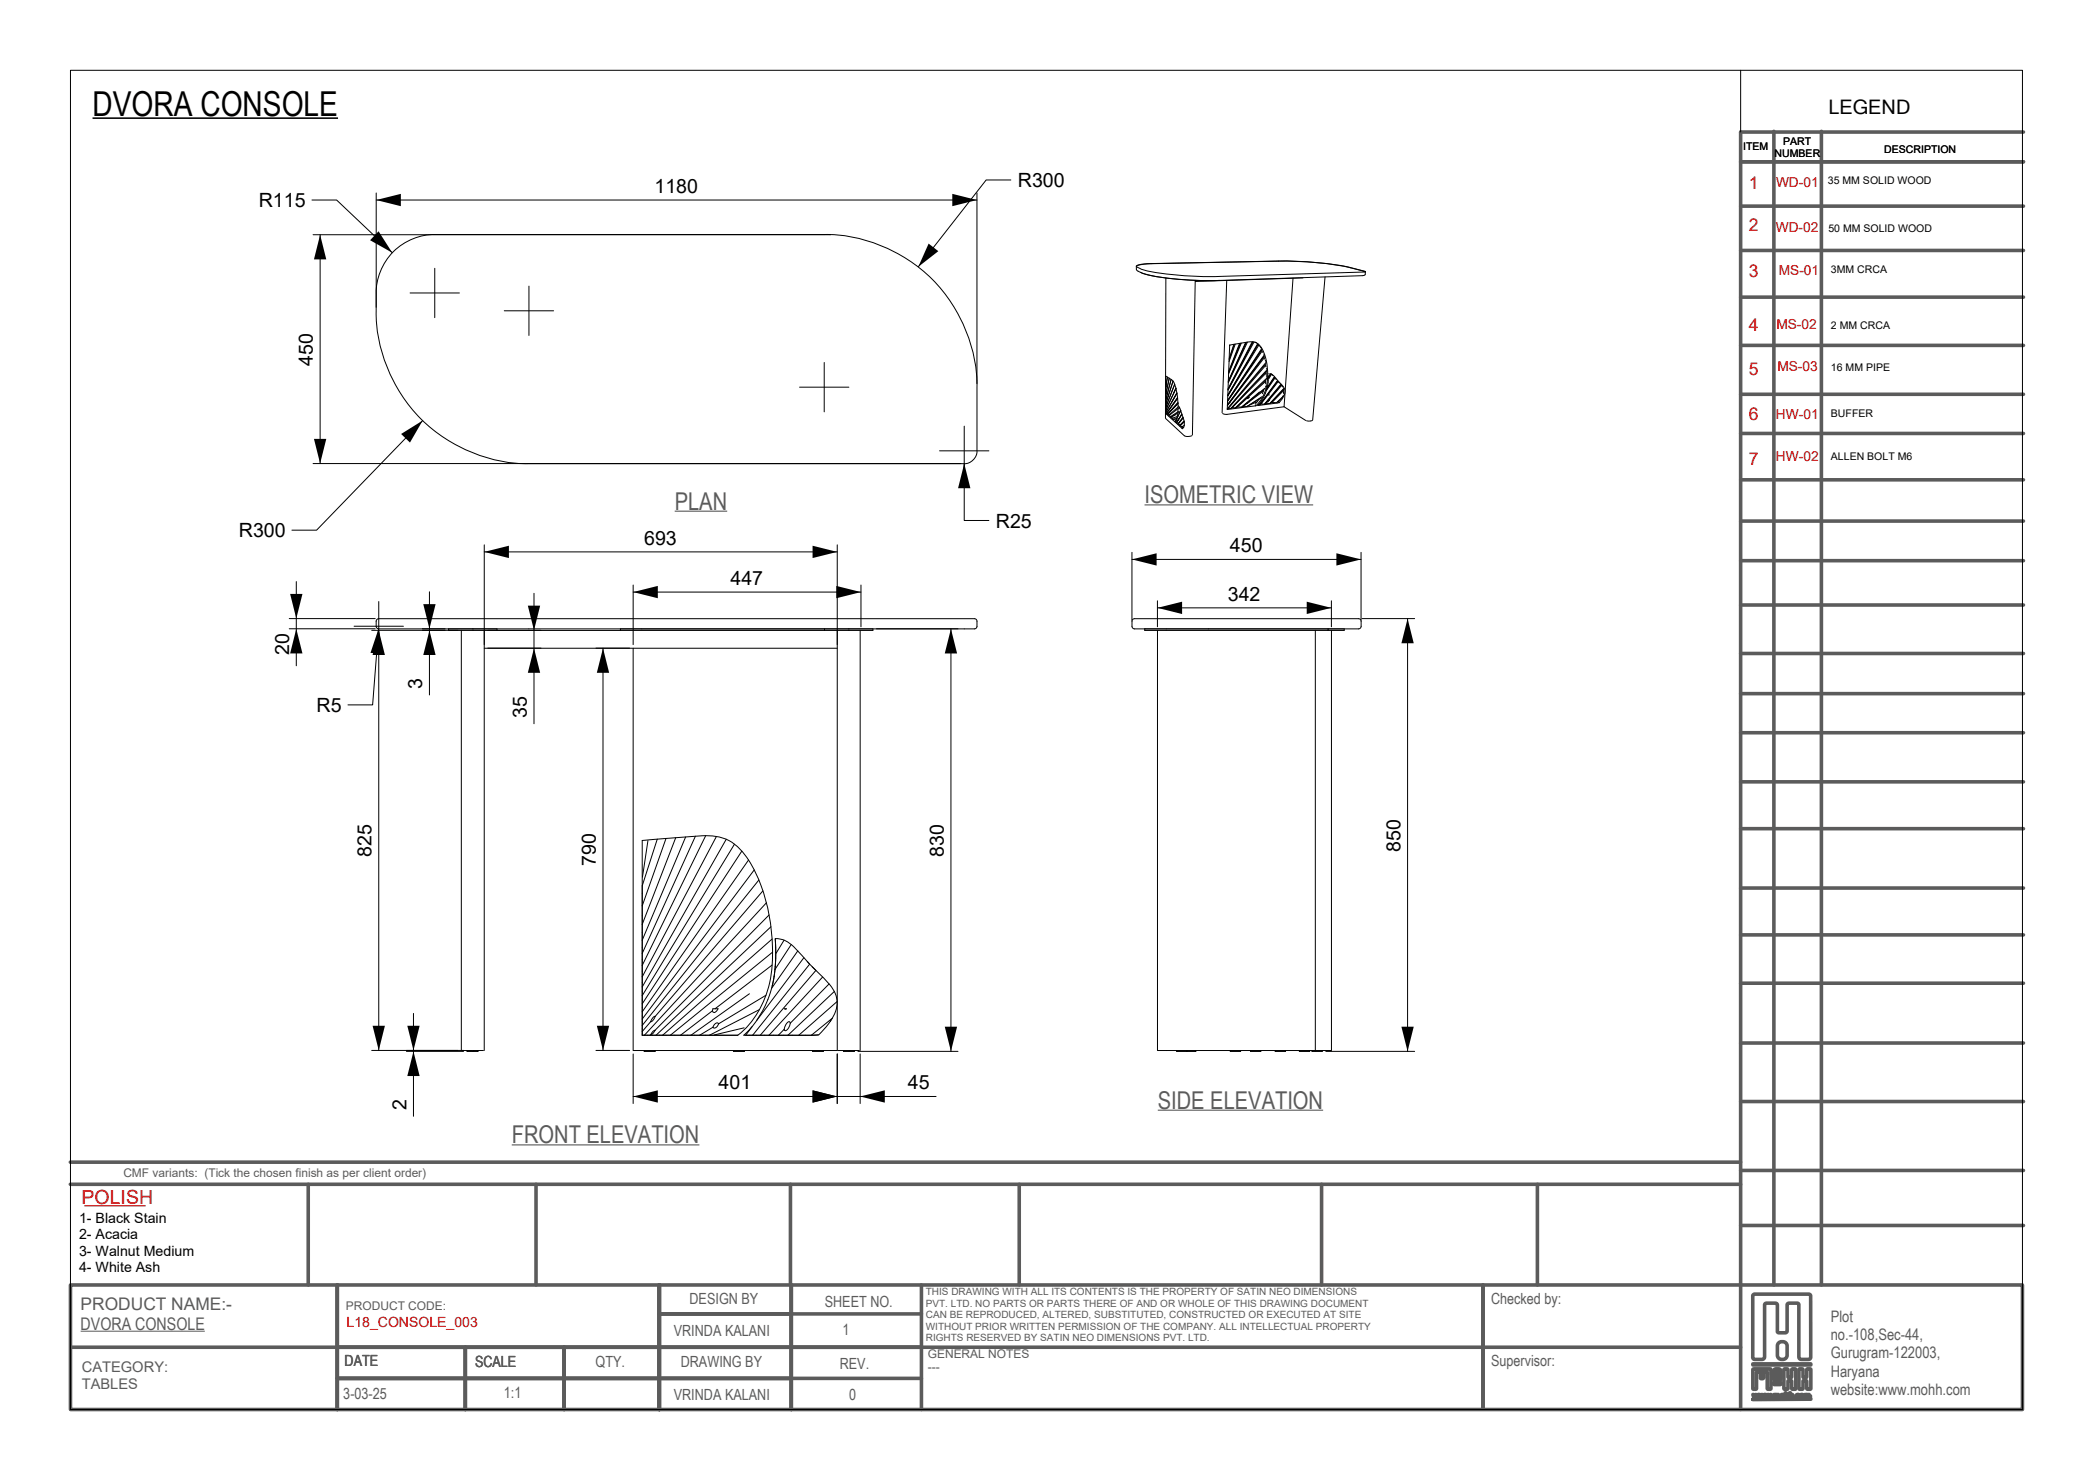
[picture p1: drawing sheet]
<svg xmlns="http://www.w3.org/2000/svg" width="297mm" height="210mm" viewBox="0 0 297 210" stroke-linecap="round" stroke-linejoin="round" font-family="sans-serif">
<!-- layer: Make2D -->
<g fill="none" stroke="#000" stroke-width=".14">
<path d="M55.8 35.7a8.4 8.4 0 0 1 5.9-2.4h55.3a21.7 21.7 0 0 1 21.6 21.6v9.1a1.83 1.83 0 0 1-1.8 1.8h-61.7a21.7 21.7 0 0 1-21.7-21.7 12.1 12.1 0 0 1 .6-5.6 8.5 8.5 0 0 1 1.8-2.8zM161.3 37.9v.4l.2 .2a21.4 21.4 0 0 0 7.4 1.2l4.2 .1M161.3 37.8l.1-.1a4.1 4.1 0 0 1 2-.3l18.7-.4 4.1 .2a34.4 34.4 0 0 1 7.4 1.3l.2 .2-.1 .2-.3 .2-20.3 .7M161.3 37.7l.8-.2 1.3-.1 18-.4a41.5 41.5 0 0 1 12.4 1.5l-20.7 .7a43.8 43.8 0 0 1-11-.9l-.9-.5zM161.9 38.6a17 17 0 0 0 5.1 1l3.8 .2h2.2M165.4 39.4v19.9M169.6 39.8l-.4 21.9M174.1 39.8l-.7 18.8M183.5 39.5l-1.3 18.2M184.9 39.4l-15.3 .5M188 39.3l-1.7 20.3M165.4 59.4l2.7 2.4 .7 .1"/>
<path d="M165.4 53.4l.8 .5a1.63 1.63 0 0 1 .7 1.1 9.7 9.7 0 0 1 .1 4.4l-.3 .4-1.3-1.1 .1-.1 1.6-2.1M165.5 54.6l.1 .4M165.5 56.5l.1 .2M165.5 57.6l.1 .2M165.5 55.6l.4-1.9-.4 2 .1 .3M165.5 57.1l1-3-1 3 .1 .2M165.7 53.5l-.2 1.1zM165.8 56.2h.1M166.1 59.1v.1M166.2 53.8l-.7 2.6M166.2 53.8l-.7 2.7M166.4 59.3v.1"/>
<path d="M166.5 59.5l.4 .1M166.7 54.5l-1.2 3.1M166.9 55.1l-.3 .7M166.9 55.1l-1.4 2.9M166.9 55.1l-1.4 2.9 .1 .2M166.9 58.8l-.8 .4 .3 .1M167 59.4l-.6 .1M167 55.7l-.7 1.3M167 55.8l-1.5 2.5M167 55.8l-1.5 2.6 .1 .1M167.1 59.1l-.7 .2M167.1 56.4l-1.3 1.9"/>
<path d="M167.1 59.7l-.1 .1M167.1 56.5l-1.6 2.2h.2l1.5-1.6M167.2 58.6l-1.1 .6M167.2 58.4l-1.1 .7M167.2 57.2l-1.5 1.6M167.2 58.9l-.2 .5-.2 .5M167.2 57.3l-1.5 1.5 .2 .1 1.3-1.1M167.2 58l-1.3 1 .2 .1M167.2 59.6l-.1 .1M167.2 58.4v.2M167.2 57.6a7.8 7.8 0 0 1 .9 2.8l-.3 .4-1-.9h.2M167.3 59.4l-.1 .2"/>
<path d="M167.3 57.9l.1-.1-.1 .2M167.5 58.2v.2l-.1-.1M167.6 58.2l-.3 .6M167.6 58.3l-.4 .8M167.7 58.7l-.5 .9M167.7 58.8l-.7 1.2M167.7 58.8l-.7 1.2 .2 .1 .7-.9M167.9 59.2l-.7 .9M167.9 59.3l-.7 .9 .3 .1M168 59.7l-.5 .6M168 59.8l-.6 .6M168.1 59.9l-.7 .5"/>
<path d="M174.4 57.8v.1M174.4 57.2l-.2 .3M174.5 49l-.3 9.1 4-.5M174.5 49v.1M174.7 58h-.4M174.8 57.9l-.1 .1M174.8 57.8l.5 .1M174.8 57.8v.1M175.1 48.9l-.7 2M175.2 48.8l-.8 2.2M175.3 48.8l-.9 2.5M175.6 57.7l.6 .1"/>
<path d="M175.6 57.7l-.2 .1M175.9 48.7l-1.5 4M176 48.7l-1.6 4.2M176.1 48.7l-1.8 4.3M176.4 57.6v.1M176.8 48.6l-2.5 5.5M176.9 48.6l-2.6 5.6M177 56.5l-1.4 1.2M177 48.5l-2.7 5.8M177 56.4v.1M177 57.3l-.6 .3M177.1 57.1l-.1 .1"/>
<path d="M177.1 57.6l-.1 .1M177.1 56.4h-.1M177.2 57.5l-.1 .1M177.2 57.1v.1M177.2 56.4h-.2M177.3 56.4l-.2 .2-.1-.1M177.3 56.4h-.2M177.7 48.5l-3.4 6.7M177.8 48.5l-3.5 6.8M178 48.5l-3.7 6.9M178.1 48.5l.2 .1M178.1 57.5l.1 .1"/>
<path d="M178.3 57.1l-1 .4M178.3 48.6l-.5-.1h-.6l-2.7 .5M178.3 48.6a4.4 4.4 0 0 1 1.5 3.4 6.4 6.4 0 0 1-1.6 5.6M178.5 48.8l-4.3 7.3M178.6 48.9l-4.4 7.3M178.6 57.4h.1M178.7 49.1h.1M178.7 55.6l-2.5 2.2M178.8 56.5l-.7 .9M178.8 57.4h-.1M178.9 49.2l.1 .2M178.9 57.3h.5"/>
<path d="M178.9 57.3l-.1 .1M179 56.4l-1.9 1.2M179 49.5l-4.8 7.3M179.1 49.6l-4.9 7.3M179.1 49.8l-4.9 7.1M179.1 56.3l-2.1 1.4-.6-.1M179.1 49.9l.1 .1M179.3 55.5l-.1 .4M179.3 55.5l-2.1 1.5M179.3 55.3v.2M179.4 50.2v.1M179.4 50.7l-4.9 6.5"/>
<path d="M179.4 50.5l-5.2 7M179.4 50.4l-5.2 7M179.4 50.9l.1 .1M179.5 55.1l-3.2 2.6M179.5 55.1l-3.3 2.7M179.6 51.1l.1 .2M179.6 54.2v.3M179.6 51.8l-5.1 5.9M179.6 54l-2.5 2.4M179.6 51.9v.1M179.6 51.6l-5.4 6.4M179.7 52.9v.3"/>
<path d="M179.7 52.9l-4.9 4.9M179.7 54.7l-.1 .2M179.7 57.2h.5M179.7 57.2l-.1 .1M179.7 51.4l-5.5 6.6M179.7 52.7v.2M179.7 53.8l-4.4 4.1M179.7 53.3l.1 .2M179.7 52.7l-4.9 5.2M179.7 52.3l.1 .1M179.8 53.7v-.1l-4.5 4.3M179.8 52.5l-5.1 5.5"/>
<path d="M179.9 57h.1M180 53.9v.2a6.1 6.1 0 0 1-.7 2.3l-.8 1.1 3-.4M180 56h.1M180 53.3v.4M180 53l.5 .1M180 56.7l-.3 .5M180.3 53l-.3 .5M180.3 53.1l-.3 .5M180.4 53l.1 .1M180.5 57.1l-.2 .1M180.5 53.1l1.1 1.2a1.46 1.46 0 0 1 .3 2.3l-.4 .5M180.7 53.3l-.3-.2-.4 .7"/>
<path d="M180.8 53.4l-1 1.6M180.9 53.5l-1.1 1.7M180.9 53.6l-1.2 1.8M181 53.7l.1 .1M181.3 54l-2.6 3.4M181.3 54.1l-2.5 3.3M181.4 57l.1 .1M181.4 57h.1M181.6 54.3l-.2-.1-2.5 3.1M181.8 54.5l-2.4 2.8M181.8 54.6l-2.4 2.7M182 56.3l-.7 .7"/>
<path d="M182 56.3l-.9 .8h-.6M182.1 54.9l-.2-.2-1.7 1.9-.1 .2M182.1 56.1l-.1 .2M182.1 55.5v.3M182.1 55.4l-1.6 1.7M182.2 55.2l-2 2M182.2 55.1l-2 2.1M182.2 57.7l-8.1 1.1-.6-.1M182.2 57.7l3.1 2M185.4 59.7h.6M186.2 59.6l-.2 .1M167.4 60.4l.4 .1"/>
<path d="M167.5 60.3v.1M167.8 60.5v.2l.2-.1M168.1 60.3l-.3 .2M169.1 61.8l-.3 .1M53.4 88l.3-.2h84.6l.3 .2v.9l-.1 .3h-.2h-84.6h-.1l-.2-.3zM65.5 89.4v59.6M67 89.2h-3.3v.2h6.8M67.1 89.2h3.4v.2M68.7 89.4v59.6M68.7 92h50.1M70.5 89.4h46.5M91.1 89.2h-3.1v.2"/>
<path d="M118.8 89.4v59.6h-28.9l-.1-57M120.4 89.2h-3.4v.2M120.5 89.2h3.4v.2h-6.9M122.1 89.4v59.6M160.7 88l.3-.2h31.8l.3 .2 .1 .9-.2 .3h-.2h-31.8h-.2l-.2-.3zM164.3 89.4v59.6M165.5 89.2h-3.1v.2h26.1M186.7 89.4v59.6M188.5 89.2h2.2v.2h-2.2zM188.9 89.4v59.6M91.1 119.2l6.7-.5a9.6 9.6 0 0 1 5.6 .5 11.1 11.1 0 0 1 4.3 5.8 26.3 26.3 0 0 1 1.4 15.1 13 13 0 0 1-4.4 6.8h-13.6zM91.9 119.3l-.7 5.1"/>
<path d="M93.3 119.1l-2.2 6.6M94.5 119l-3.4 9.5M95.9 118.9l-4.8 12.2M97.3 118.8l-6.2 14.6M98.7 118.6l-7.6 16.7M100.1 118.6l-9 18.4M101.7 118.7l-10.6 19.9M103.1 119.1l-12 20.9v1.3l13.1-21.5M105.3 120.8l-14.2 21.6v1.1l15.1-21.5M107 123.4l-15.9 21.2v.9l16.6-20.6M108.3 126.4l-15.3 17.8M108.8 128.1l-17.4 18.8"/>
<path d="M109.1 129.8l-16.1 16.4M109.4 131.5l-16.3 15.4M109.6 133.2l-15.6 13.7M109.6 136.9l-8.1 6.2M109.6 139.9a14.3 14.3 0 0 1-4 7h9.6M109.6 135.1l-14.5 11.8M110 137.5l-.4 2.4M110 137.1v.4M110 137.1l-.4 2.8M110.1 133.9v1.3M110.1 133.9l-.1-.7a3.5 3.5 0 0 1 2.6 1.1l3.3 3.5a10.5 10.5 0 0 1 2.5 2.8 3.9 3.9 0 0 1-.6 4.3M110.1 133.2v.7"/>
<path d="M110.1 135.9l-.1 1.2M110.1 135.2v.7M111.3 133.4l-1.2 1.9v.6M112.3 134l-2.3 3.5M113.2 134.9l-3.7 5.3M114.1 135.9l-6.7 8.9M114.5 136.4l.4 .4-8.1 10.1M115.3 137.2l.5 .5-7.9 9.2M116.7 138.6l-7.6 8.3M117.7 139.6l-5.5 5.6-.2-.3a1.18 1.18 0 0 0-.7 1.1M65.6 149h3M66.3 149v.2h1.5v-.2"/>
<path d="M91.4 149v.2h1.6v-.2M92.3 145l-1.2 1.3v.6M93 146.2l-.3 .4-.3 .2M93 146.2a1.15 1.15 0 0 0-.7 .7M93 144.2l-.4 .2-.3 .6M93 144.2l-.4 .6-.3 .2M101.1 143.4l-4.5 3.5M101.2 143.1h.7l-.2 .4-.3 .2-.2-.1-.1-.2zM102 145.3a.4 .4 0 0 0-.7 .1l-.1 .3M102 145.3a.56 .56 0 0 1-.8 .4l-1.9 1.2M104.1 149v.2h1.5v-.2M105.6 145.8l-4.2 1"/>
<path d="M106.3 141l-8.3 5.9M106.7 145.6l-.9 1.3M107.8 143.2l-7.1 3.7M108.7 141.2l-6.7 4.1M111.3 146l-.9 .9M111.3 143.1h.3l-.1 .1zM112.1 145.2l-.4 .9-.3 .1-.1-.2M115.3 149v.2h1.5v-.2M116.1 146.8l-.9 .1M117.8 144.9l-1.6 1.9-1 .1M117.9 144.8l-.1 .1M118.1 144.5l-3 2.4"/>
<path d="M118.4 140.7l-6.6 6.2M118.8 142.1l-5.5 4.8M118.9 149h3M121.2 149v.2h-1.5v-.2M164.3 149h24.6M167 149v.2h2.7v-.2M168.4 149v.2M176.1 149v.2h-1.5v-.2M178.9 149v.2h-1.4v-.2M181 149v.2h1.4v-.2M184.4 149v.2h1.5v-.2M186.2 149v.2h1.4v-.2"/>
</g>
<!-- layer: Layer 01 -->
<path d="M12 171.1h8.6" fill="none" stroke="#c80000" stroke-width=".14"/>
<!-- layer: TAG-SYM -->
<path d="M13.1 16.8h34.9" fill="none" stroke="#000" stroke-width=".22"/>
<!-- layer: 01-TEXT-TITL -->
<g fill="none" stroke="#5b5b5b" stroke-width=".51">
<path d="M251.7 18.6v163.7M258.5 18.6v163.7M287.1 18.7h-40.1v181.3M247 23h40.1M247 35.5h40.1M247 29.2h40.1M247 42.2h40.1M247 49h40.1M247 55.9h40.1M247 73.9h40.1M247 68.1h40.1M247 79.5h40.1"/>
<path d="M247 61.5h40.1M247 98.4h40.1M247 85.8h40.1M247 92.7h40.1M247 110.9h40.1M247 117.6h40.1M247 104h40.1M247 132.6h40.1M247 139.5h40.1M247 126h40.1M247 156.3h40.1M247 148h40.1"/>
<path d="M10 164.9h237M10 168h237M43.7 168v14.3M76.1 168v14.3M112.2 168v14.3M144.6 168v14.3M187.5 168v14.3M218.2 168v14.3M247 173.9h40.1M247 166.1h40.1M10 182.3h277v17.7h-277zM10 191.1h237"/>
<path d="M47.9 195.6h82.9M47.9 182.3v17.7M66 191.1v8.9M80 191.1v8.9M93.6 186.4h37.2M93.6 182.3v17.7M112.3 182.3v17.7M130.8 182.3v17.7M210.4 182.3v17.6M248.7 198.5h8.3l-8.3 .1M248.7 193.5h8.3v.2h-8.3zM248.7 194.3l2.6-.1v2.9h-.4l-.1-.1v-2.3l-.1-.1h-.4v.9l-.1 .1h-.4v-1h-.5v2.4l-.2 .1h-.3z"/>
<path d="M248.7 197.8h.2l.1 .4 .1-.4h.1l.1 .4 .2-.4h.1l-.2 .6h-.1l-.1-.4-.2 .4h-.1zM248.8 183.7l.2-.1h7.6l.3 .1 .1 8.8-.2 .3-1.2 .1-.3-.2v-7.5l-.1-.3h-.2h-1l-.4 .1v3.8v.2l-.3 .1-1.1-.1v-4l-.4-.1h-1.1l-.3 .1v7.5l-.2 .3-.2 .1-1.2-.1-.1-.3zM249.6 197.8h.2l.1 .4 .1-.4h.1l.1 .4 .1-.4h.2l-.2 .6h-.1l-.2-.4-.1 .4h-.1zM250.5 197.8h.1l.1 .4 .2-.4h.1l.1 .4 .1-.4h.1l-.2 .6h-.1l-.1-.4-.1 .4h-.1zM251.6 196.2l.1-.1h1l.1 .2-.1 .1h-1zM251.7 194.4a.73 .73 0 0 1 1 0v1.3a.73 .73 0 0 1-1 0zM252 198l.1 .4h.1v-.4l.1-.1 .1 .5h.1v-.4M252.1 194.6l.2-.1 .1 .2v.7l-.1 .1-.3-.1zM252.3 197.8l-.5 .1-.1-.1v.6h.1v-.4M252.4 190.5a.73 .73 0 0 1 1.2 .4v1.4a.7 .7 0 0 1-.7 .6 .7 .7 0 0 1-.7-.6v-1.4zM252.8 198h.2l.1 .1-.2 .2-.1-.1zM253.2 194.2h.5v1.1l.1 .1 .5-.1v-1.1h.5v2.9h-.5v-1.1l-.5-.1-.1 .1v1.1h-.5z"/>
<path d="M253.4 198v.4h-.1v-.8h.1v.3l.2-.1 .2 .1v.5h-.1v-.3M254.1 198v.4h-.1v-.8h.1v.3l.2-.1 .1 .1v.5h-.1v-.3M254.9 197.9l.2-.1 .2 .1h-.2l-.1 .2v.2h.3a.3 .3 0 0 1-.4 0 .3 .3 0 0 1 0-.4zM255.3 194.2h.5l.1 1.1 .1 .1 .4-.1v-1.1h.6v2.9h-.6v-1.1l-.4-.1-.1 .1-.1 1.1h-.5zM255.6 198h.2v.1l-.1 .2-.2-.1zM256.4 198v.4h.2v-.4l.1-.1 .1 .5h.1v-.4M256.7 197.8l-.5 .1-.1-.1v.6h.1v-.4"/>
<circle cx="252.9" cy="198.1" r=".29"/>
<circle cx="255.7" cy="198.1" r=".29"/>
</g>
<path d="M95.7 72.5h7.5M162.4 71.6h23.9M164.3 157.5h23.5M72.6 162.4h26.6" fill="none" stroke="#5b5b5b" stroke-width=".16"/>
<path d="M11.4 188.9h17.7" fill="none" stroke="#5b5b5b" stroke-width=".14"/>
<!-- layer: Default -->
<g fill="none" stroke="#000" stroke-width=".14">
<path d="M10 10h277v190h-277zM247 10v8.7M44.3 28.4h3.5l7.9 7.5M44.4 33.3h73.5M45.4 33.3v32.5M53.4 27.4v16.2M53.4 28.4h85.2M61.7 38.1v7M138.6 27.4v27M143.4 25.5h-3.5l-9.6 12.4M58.2 41.6h7M60 59.7l-15.1 15.5h-3.5"/>
<path d="M71.6 44.1h7M75.1 40.6v7M113.5 54.9h7M117 51.4v7M44.4 65.8h91.9M68.7 77.3v14.2M68.7 78.3h50.1M118.8 77.3v14.2M133.3 64h7M136.8 65.8v8h3.5M136.8 60.5v7M160.6 78.4v9.6"/>
<path d="M160.6 79.4h32.5M193.1 78.4v9.6M41 89.2h12.2M41 87.8h12.2M42 82.5v12M50.2 88.8h7M52.7 89.4h12.3M53.7 89.2l-.8 10.8h-3.5M53.7 85.3v63.7M59.9 89.2h3.3M60.9 84v14.6M69.2 92h7.6"/>
<path d="M69.2 89.4h7.6M75.8 84.2v18.5M84.6 92h4.7M85.6 92v57M89.8 83v8.5M89.8 84h32.4M122.2 83v5.9M124.4 89.2h11.5M134.9 89.2v60M164.2 85.2v3.7M164.2 86.2h24.7M188.9 85.2v3.7"/>
<path d="M193.3 87.8h7.4M199.7 87.8v61.4M57.7 149.2h8.1M58.7 143.8v14.6M65.8 149h-13.1M84.6 149h4.7M89.8 155.6h43M89.8 149.5v7.1M118.8 149.5v7.1M121.7 149.2h14.2M122.1 149.5v7.1M188.1 149.2h12.6"/>
</g>
<g fill="#000">
<path d="M45.4 33.3l.9 3.5h-1.7zM53.4 28.4l3.5-.9v1.8zM53.7 32.8l2 3.1-3.2-1.8zM131.8 34.6l1.4 1-2.9 2.3zM135.1 27.5l3.5 .9-3.5 .9zM56.9 61.6l3.1-1.9-1.8 3.1zM44.6 62.3h1.7l-.9 3.5zM68.7 78.3l3.5-.9v1.8zM115.3 77.4l3.5 .9-3.5 .9zM136.8 65.8l.9 3.5h-1.7zM160.6 79.4l3.5-.9v1.7zM189.6 78.5l3.5 .9-3.5 .8z"/>
<path d="M42 89.2l.9 3.5h-1.7zM41.2 84.3h1.7l-.9 3.5zM53.7 89.2l.6 3.6-1.7-.2zM53.7 89.4l.9 3.5h-1.7zM60.1 85.7h1.7l-.9 3.5zM60.9 89.4l.9 3.5h-1.7zM74.9 85.9h1.8l-.9 3.5zM75.8 92l.9 3.5h-1.8zM85.6 92l.8 3.5h-1.7zM89.8 84l3.5-.9v1.8zM118.7 83.1l3.5 .9-3.5 .9zM134.9 89.2l.9 3.5h-1.7z"/>
<path d="M164.2 86.2l3.5-.8v1.7zM185.4 85.4l3.5 .8-3.5 .9zM199.7 87.8l.9 3.5h-1.7zM52.9 145.5h1.7l-.9 3.5zM57.8 145.5h1.7l-.8 3.5zM58.7 149.2l.8 3.5h-1.7zM84.7 145.5h1.7l-.8 3.5zM89.8 155.6l3.5-.9v1.7zM115.3 154.7l3.5 .9-3.5 .8zM122.1 155.6l3.5-.9v1.7zM134.1 145.7h1.7l-.9 3.5zM198.9 145.7h1.7l-.9 3.5z"/>
</g>
<text font-size="4.9" x="13.1" y="16.5">DVORA CONSOLE</text>
<g font-size="3.5" fill="#5b5b5b">
<text x="162.4" y="71.4">ISOMETRIC VIEW</text>
<text x="95.7" y="72.3">PLAN</text>
<text x="164.3" y="157.3">SIDE ELEVATION</text>
<text x="72.6" y="162.2">FRONT ELEVATION</text>
</g>
<g font-size="2.8">
<text x="259.5" y="16.1">LEGEND</text>
<text x="36.7" y="29.4">R115</text>
<text x="92.9" y="27.4">1180</text>
<text x="144.4" y="26.5">R300</text>
<text x="44.4" y="51.9" transform="rotate(-90 44.4 51.9)">450</text>
<text x="33.9" y="76.2">R300</text>
<text x="91.4" y="77.3">693</text>
<text x="141.3" y="74.8">R25</text>
<text x="103.7" y="83">447</text>
<text x="174.5" y="78.3">450</text>
<text x="174.2" y="85.2">342</text>
<text x="41" y="92.9" transform="rotate(-90 41 92.9)">20</text>
<text x="44.9" y="101">R5</text>
<text x="59.9" y="97.7" transform="rotate(-90 59.9 97.7)">3</text>
<text x="74.8" y="101.8" transform="rotate(-90 74.8 101.8)">35</text>
<text x="52.7" y="121.6" transform="rotate(-90 52.7 121.6)">825</text>
<text x="84.5" y="122.8" transform="rotate(-90 84.5 122.8)">790</text>
<text x="133.9" y="121.5" transform="rotate(-90 133.9 121.5)">830</text>
<text x="198.7" y="120.8" transform="rotate(-90 198.7 120.8)">850</text>
<text x="102" y="154.5">401</text>
<text x="128.8" y="154.5">45</text>
<text x="57.7" y="157.5" transform="rotate(-90 57.7 157.5)">2</text>
</g>
<text font-size="2.8" fill="#c80000" x="11.6" y="170.9">POLISH</text>
<g font-size="2.5" fill="#c80000">
<text x="248.2" y="26.8">1</text>
<text x="248.2" y="32.8">2</text>
<text x="248.2" y="39.4">3</text>
<text x="248.2" y="47">4</text>
<text x="248.2" y="53.2">5</text>
<text x="248.2" y="59.6">6</text>
<text x="248.2" y="66">7</text>
</g>
<g font-size="2.5" fill="#5b5b5b">
<text x="11.4" y="185.9">PRODUCT NAME:-</text>
<text x="11.4" y="188.7">DVORA CONSOLE</text>
</g>
<g font-size="2.2" fill="#5b5b5b">
<text x="97.8" y="185.1">DESIGN BY</text>
<text x="117" y="185.4">SHEET NO.</text>
<text x="211.6" y="185.1">Checked by:</text>
<text x="95.6" y="189.6">VRINDA KALANI</text>
<text x="119.6" y="189.5">1</text>
<text x="259.8" y="187.6">Plot</text>
<text x="259.8" y="190.1">no.-108,Sec-44,</text>
<text x="48.9" y="193.8">DATE</text>
<text x="67.4" y="193.9">SCALE</text>
<text x="84.5" y="193.9">QTY.</text>
<text x="96.6" y="193.9">DRAWING BY</text>
<text x="119.2" y="194.3">REV.</text>
<text x="211.6" y="193.8">Supervisor:</text>
<text x="259.8" y="192.7">Gurugram-122003,</text>
<text x="259.8" y="195.3">Haryana</text>
<text x="259.8" y="197.9">website:www.mohh.com</text>
<text x="48.7" y="198.4">3-03-25</text>
<text x="71.5" y="198.3">1:1</text>
<text x="95.6" y="198.6">VRINDA KALANI</text>
<text x="120.5" y="198.7">0</text>
</g>
<g font-size="2.1" fill="#5b5b5b">
<text x="11.6" y="194.7">CATEGORY:</text>
<text x="11.6" y="197">TABLES</text>
</g>
<g font-size="2">
<text x="11.2" y="173.5">1- Black Stain</text>
<text x="11.2" y="175.8">2- Acacia</text>
<text x="11.2" y="178.1">3- Walnut Medium</text>
<text x="11.2" y="180.4">4- White Ash</text>
</g>
<text font-size="2" fill="#c80000" x="49.2" y="188.2">L18_CONSOLE_003</text>
<g font-size="1.9" fill="#c80000">
<text x="252" y="26.6">WD-01</text>
<text x="252" y="32.9">WD-02</text>
<text x="252.4" y="39">MS-01</text>
<text x="252.1" y="46.6">MS-02</text>
<text x="252.2" y="52.6">MS-03</text>
<text x="252" y="59.4">HW-01</text>
<text x="252" y="65.5">HW-02</text>
</g>
<g font-size="1.7" fill="#5b5b5b">
<text x="17.5" y="167">CMF variants: (Tick the chosen finish as per client order)</text>
<text x="49.1" y="185.8">PRODUCT CODE:</text>
<text x="131.7" y="192.6">GENERAL NOTES</text>
<text x="131.7" y="194.5">---</text>
</g>
<g font-size="1.5">
<text x="247.4" y="21.3">ITEM</text>
<text x="251.8" y="22.3">NUMBER</text>
<text x="253.1" y="20.6">PART</text>
<text x="267.4" y="21.7">DESCRIPTION</text>
<text x="259.4" y="26.2">35 MM SOLID WOOD</text>
<text x="259.5" y="32.9">50 MM SOLID WOOD</text>
<text x="259.8" y="38.8">3MM CRCA</text>
<text x="259.8" y="46.7">2 MM CRCA</text>
<text x="259.8" y="52.7">16 MM PIPE</text>
<text x="259.8" y="59.1">BUFFER</text>
<text x="259.8" y="65.3">ALLEN BOLT M6</text>
</g>
<g font-size="1.4" fill="#5b5b5b">
<text x="131.4" y="183.8">THIS DRAWING WITH ALL ITS CONTENTS IS THE PROPERTY OF SATIN NEO DIMENSIONS</text>
<text x="131.4" y="185.4">PVT. LTD. NO PARTS OR PARTS THERE OF AND OR WHOLE OF THIS DRAWING DOCUMENT</text>
<text x="131.4" y="187">CAN BE REPRODUCED, ALTERED, SUBSTITUTED, CONSTRUCTED OR EXECUTED AT SITE</text>
<text x="131.4" y="188.7">WITHOUT PRIOR WRITTEN PERMISSION OF THE COMPANY. ALL INTELLECTUAL PROPERTY</text>
<text x="131.4" y="190.3">RIGHTS RESERVED BY SATIN NEO DIMENSIONS PVT. LTD.</text>
</g>
</svg>
